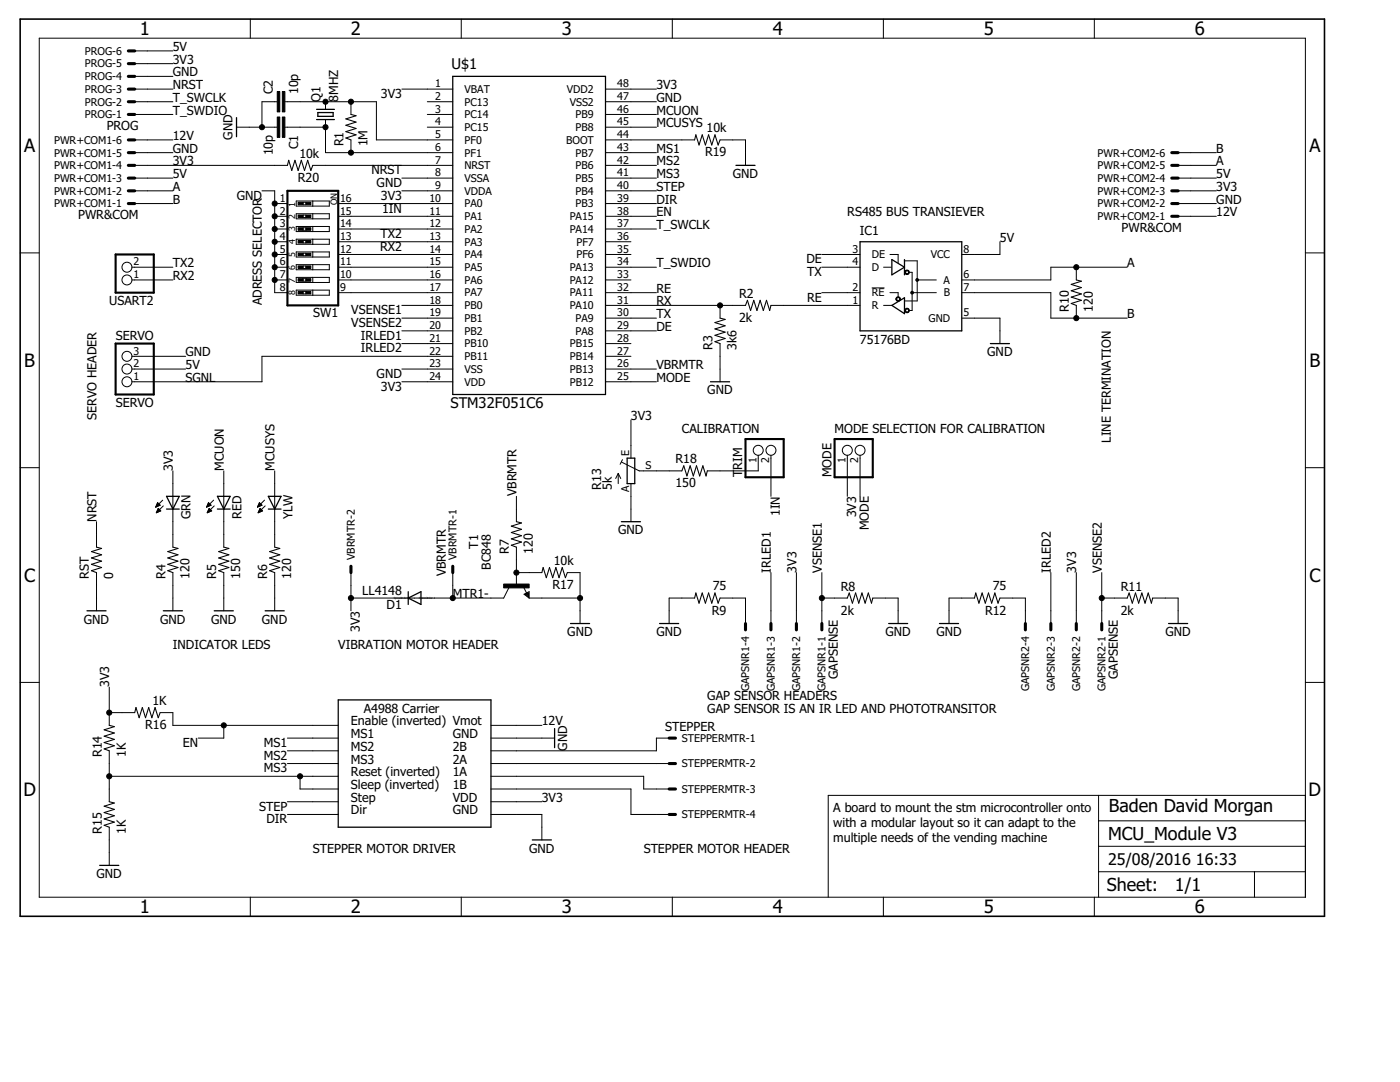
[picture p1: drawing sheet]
<svg xmlns="http://www.w3.org/2000/svg" width="279mm" height="216mm" viewBox="0 0 279 216" stroke-linecap="round" stroke-linejoin="round" font-family="sans-serif">
<g fill="none" stroke="#000" stroke-width=".2">
<path d="M7.8 7.6h252.7v171.4h-252.7zM26.9 17.8h7.6M26.9 15.2h7.6M26.9 12.7h7.6M26.9 10.2h7.6M50 3.8v3.8M80.2 17.8h10.2M92.1 3.8v3.8M120.8 17.8h10.2M134.2 3.8v3.8M176.3 3.8v3.8M218.4 3.8v3.8"/>
<path d="M26.9 20.3h7.6M26.9 22.8h7.6M26.9 27.9h7.6M26.9 30.5h7.6M26.9 33h30.5M26.9 35.5h7.6M26.9 38.1h7.6M47.2 25.4h8.1M52.3 38.1h2.5v20.3h2.6M55.3 20.3h-3v5.1M56.9 20.3h18.2v7.6h15.3M56.9 25.4h8.1"/>
<path d="M62.4 33h28M65 23.9v6.6h25.4M65 20.3v1.5M70 20.3v2.5M70 27.9v2.6M80.2 35.5h10.2M80.2 38.1h10.2M85.3 20.3h5.1M85.3 22.8h5.1M85.3 25.4h5.1M120.8 20.3h10.2M120.8 22.8h10.2"/>
<path d="M120.8 25.4h10.2M120.8 27.9h17.8M120.8 30.5h10.2M120.8 33h10.2M120.8 35.5h10.2M120.8 38.1h10.2M143.7 27.9h5.1v5.1M235.1 30.5h7.6M235.1 33h7.6M235.1 35.5h7.6M235.1 38.1h7.6M4 50.5h3.8"/>
<path d="M26.3 53.3h8.2M26.3 55.9h8.2M26.9 40.6h7.6M54.8 40.6h2.6M54.8 43.2h2.6M54.8 45.7h2.6M54.8 48.2h2.6M54.8 50.8h2.6M54.8 53.3h2.6M54.8 55.9h2.6M59.1 57.9h6.6v1h-6.6zM59.1 40.1h6.6v1h-6.6z"/>
<path d="M59.1 42.7h6.6v1h-6.6zM59.1 45.2h6.6v1h-6.6zM59.1 47.7h6.6v1h-6.6zM59.1 50.3h6.6v1h-6.6zM59.1 52.8h6.6v1h-6.6zM59.1 55.4h6.6v1h-6.6zM60.5 58.7h.5M60.5 58.1h.5M60.5 56.1h.5M60.5 55.6h.5M60.5 53.6h.5M60.5 53.1h.5"/>
<path d="M60.5 51h.5M60.5 50.5h.5M60.5 48.5h.5M60.5 48h.5M60.5 46h.5M60.5 45.4h.5M60.5 43.4h.5M60.5 42.9h.5M60.5 40.9h.5M60.5 40.4h.5M62.4 40.1v1M62.4 42.7v1"/>
<path d="M62.4 45.2v1M62.4 47.7v1M62.4 50.3v1M62.4 52.8v1M62.4 55.4v1M62.4 57.9v1M67.5 40.6h22.9M67.5 43.2h22.9M67.5 45.7h22.9M67.5 48.2h22.9M67.5 50.8h22.9M67.5 53.3h22.9"/>
<path d="M67.5 55.9h22.9M67.5 58.4h22.9M120.8 40.6h10.2M120.8 43.2h10.2M120.8 45.7h10.2M120.8 48.2h5.1M120.8 50.8h5.1M120.8 53.3h10.2M120.8 55.9h5.1M120.8 58.4h10.2M164 50.8h7.6M164 53.3h7.6"/>
<path d="M164 58.4h7.6M174 57.4h2.5M176.3 53.3h1.6M177.6 50.8h1.6v1.6M177.6 58.4h1.6v.9M180.5 52h2.5v8h-2.4M181.4 54.3h.6v7.7h-.6M182 58.4h4.9M183 55.9h3.9M191.9 58.4h17.8v5.1h15.3M199.6 48.2v2.6h-7.7M214.8 53.3v2.6"/>
<path d="M225 53.3h-15.3v2.6h-17.8M235.1 40.6h7.6M235.1 43.2h7.6M260.5 50.5h3.8M26.3 71.1h10.7M26.3 73.6h10.7M80.2 60.9h10.2M80.2 63.5h10.2M80.2 66h10.2M80.2 68.6h10.2M80.2 73.6h10.2M80.2 76.2h10.2"/>
<path d="M90.4 71.1h-38.1v5.1h-26M120.8 60.9h28M120.8 63.5h10.2M120.8 66h10.2M120.8 68.6h5.1M120.8 71.1h5.1M120.8 73.6h10.2M120.8 76.2h10.2M143.7 60.9v2.6M143.7 68.6v7.6M153.9 60.9h17.7M176.3 60.9h1.7"/>
<path d="M191.9 63.5h7.7v5.1M214.8 60.9v2.6M4 93.3h3.8M32.5 99.8l-1.4 1.4M34.5 94v15.2M42.6 99.8l-1.4 1.4M44.7 94v15.2M52.8 99.8l-1.4 1.4M54.8 94v15.2M103.1 99v5.1M123.4 94.5v2M123.4 94.5l-.5 1"/>
<path d="M123.4 94.5l.5 1M124 92.2l3.6 1.8h8.5M124.2 91.7l-.4 .9M125.9 83.8v7.6M125.9 96.5v7.6M151.3 90.8v3.2h-10.1M153.9 90.8v8.2M169.1 90.8v8.2M171.6 90.8v8.2M260.5 93.3h3.8M19.3 104.1v5.1M19.3 114.3v7.6"/>
<path d="M31.1 101.2h.1M31.1 101h.3M31.2 100.9h.5M31.2 102.3h.2M31.2 100.8h.7M31.3 100.7h.5M31.3 102.1h.4M31.3 100.6h.4M31.3 102h.6M31.4 100.4h.2M31.4 101.9h.6M31.4 100.3h.1"/>
<path d="M31.4 101.8h.5M31.5 100.3l-.4 .9M31.5 100.3l.5 .5-.9 .4M31.5 101.6h.3M31.5 101.5h.2M31.6 101.5l.5 .4-.9 .4zM32.6 100.9l-1.4 1.4M34.5 114.3v7.6M41.2 101.2h.1M41.3 101h.3M41.3 100.9h.5M41.4 100.8h.7"/>
<path d="M41.4 102.3h.2M41.4 100.7h.6M41.4 102.1h.4M41.5 100.6h.4M41.5 102h.6M41.6 100.4h.1M41.6 101.9h.6M41.6 100.3h.1M41.6 101.8h.5M41.6 100.3l-.4 .9M41.6 100.3l.5 .5-.9 .4M41.7 101.6h.2"/>
<path d="M41.7 101.5h.1M41.7 101.5l.5 .4-.8 .4zM42.8 100.9l-1.4 1.4M44.7 114.3v7.6M51.4 101.2h.1M51.5 101h.2M51.5 100.9h.5M51.5 100.8h.8M51.5 102.3h.2M51.6 100.7h.6M51.6 102.1h.4M51.6 100.6h.4"/>
<path d="M51.6 102h.7M51.7 100.4h.2M51.7 101.9h.6M51.8 100.3h.1M51.8 101.8h.4M51.8 100.3l-.4 .9M51.8 100.3l.5 .5-.9 .4M51.8 101.6h.3M51.9 101.5h.1M51.9 101.5l.5 .4-.9 .4zM52.9 100.9l-1.4 1.4M54.8 114.3v7.6"/>
<path d="M70 114.3v7.6M90.4 114.3v5M101.5 117.3l-1 2h-30.5M103.1 109.2v7.6M103.1 114.3h5M104.5 117.1l.6 1.2M104.6 118.6l1-.5v1.2zM105.6 119.3h10.2M113.2 114.3h2.6v10.1M138.6 119.3h-5.1v5.1M143.7 119.3h5.1v5.1M153.9 114.3v10.1"/>
<path d="M158.9 114.3v10.1M164 119.3h5.1M164 114.3v10.1M174.2 119.3h5v5.1M194.5 119.3h-5.1v5.1M199.6 119.3h5v5.1M209.7 114.3v10.1M214.8 114.3v10.1M219.9 119.3h5.1M219.9 114.3v10.1M230 119.3h5.1v5.1M4 136.2h3.8"/>
<path d="M21.8 137.1v7.6M260.5 136.2h3.8M21.8 154.9h45.7M21.8 149.8v10.2M21.8 142.2h5.1M32 142.2h2.5v2.5h33M44.7 144.7v2.6h-5.1M57.4 147.3h10.1M57.4 149.8h10.1M57.4 152.4h10.1M57.4 160h10.1M59.9 154.9v2.5h7.6"/>
<path d="M98 144.7h10.1M98 147.3h12.7M98 152.4h35.5M98 154.9h30.5v2.5h5M98 157.4h27.9v5.1h7.6M98 160h10.1M133.5 147.3h-2.5v2.5h-33M219.2 158.7v20.3M260.5 158.7h-95.2v20.3M21.8 165.1v7.6M50 179v3.8M57.4 162.5h10.1"/>
<path d="M92.1 179v3.8M98 162.5h10.1v5.1M134.2 179v3.8M176.3 179v3.8M218.4 179v3.8M219.2 173.9h41.3M219.2 168.9h41.3M219.2 163.8h41.3M250.4 173.9v5.1"/>
<circle cx="25.3" cy="55.9" r=".99"/>
<circle cx="25.3" cy="53.3" r=".99"/>
<circle cx="25.3" cy="76.2" r=".99"/>
<circle cx="25.3" cy="73.6" r=".99"/>
<circle cx="25.3" cy="71.1" r=".99"/>
<circle cx="151.3" cy="89.9" r=".99"/>
<circle cx="153.9" cy="89.9" r=".99"/>
<circle cx="169.1" cy="89.9" r=".99"/>
<circle cx="171.6" cy="89.9" r=".99"/>
</g>
<path d="M4 3.8h260.3v179h-260.3z" fill="none" stroke="#000" stroke-width=".32"/>
<g fill="none" stroke="#000" stroke-width=".25">
<path d="M90.4 15.2h30.4v63.5h-30.4zM47.2 23.5v3.8M63.2 21.8h3.5M63.2 23.9h3.5M63.4 22.5h3.1v.7h-3.1zM146.9 33h3.8M171.6 48.2h20.3v17.8h-20.3zM178 51.8l2.5 1.5-2.5 1.5zM180.5 51.8v3M141.8 76.2h3.8M178 60.9l2.5-1.5v3.2zM197.7 68.6h3.8"/>
<path d="M33.2 99h2.6l-1.3 2.6zM43.4 99h2.5l-1.2 2.6zM53.6 99h2.5l-1.3 2.6zM125.2 91.4h1.5v5.1h-1.5zM33.2 101.6h2.6M43.4 101.6h2.5M53.6 101.6h2.5M81.5 119.3l2.5-1.2v2.5zM81.5 118.1v2.5M105.5 118.3v.8l-.7-.5 .5-.3v.4l-.2-.1M124 104.1h3.8M17.4 121.9h3.8"/>
<path d="M32.6 121.9h3.8M42.8 121.9h3.8M52.9 121.9h3.8M67.5 139.7h30.5v25.4h-30.5zM113.9 124.4h3.8M131.6 124.4h3.8M177.4 124.4h3.7M187.5 124.4h3.8M233.2 124.4h3.8M110.7 145.4v3.8M19.9 172.7h3.8M106.2 167.6h3.8"/>
</g>
<g fill="none" stroke="#000" stroke-width=".61">
<path d="M25.6 17.8h1.3M25.6 15.2h1.3M25.6 12.7h1.3M25.6 10.2h1.3M25.6 38.1h1.3M25.6 35.5h1.3M25.6 33h1.3M25.6 30.5h1.3M25.6 22.8h1.3M25.6 20.3h1.3M25.6 27.9h1.3M233.8 38.1h1.3"/>
<path d="M233.8 35.5h1.3M233.8 33h1.3M233.8 30.5h1.3M25.6 40.6h1.3M233.8 40.6h1.3M233.8 43.2h1.3M70 113v1.3M90.4 113v1.3M148.8 124.4v1.3M153.9 124.4v1.3M158.9 124.4v1.3M164 124.4v1.3"/>
<path d="M204.6 124.4v1.3M209.7 124.4v1.3M214.8 124.4v1.3M219.9 124.4v1.3M133.5 147.3h1.3M133.5 152.4h1.3M133.5 157.4h1.3M133.5 162.5h1.3"/>
</g>
<g fill="none" stroke="#000" stroke-width=".21">
<path d="M57.4 33l.2-1 .6 2 .7-2 .6 2 .6-2 .7 2 .6-2 .6 2 .4-1M70 22.8l1.1 .3-2.1 .6 2.1 .7-2.1 .6 2.1 .6-2.1 .7 2.1 .6-2.1 .6 1 .4M138.6 27.9l.3-1 .6 2 .6-2 .7 2 .6-2 .6 2 .7-2 .6 2 .4-1M214.8 55.9l1 .2-2 .6 2 .7-2 .6 2 .7-2 .6 2 .6-2 .7 1 .3M143.7 63.5l1 .2-2 .7 2 .6-2 .6 2 .7-2 .6 2 .6-2 .7 1 .4M148.8 60.9l.4-1 .6 2.1 .6-2.1 .7 2.1 .6-2.1 .6 2.1 .7-2.1 .6 2.1 .3-1.1M136.1 94l.4-1.1 .6 2.1 .6-2.1 .7 2.1 .6-2.1 .6 2.1 .7-2.1 .6 2.1 .3-1M19.3 109.2l1 .2-2.1 .7 2.1 .6-2.1 .6 2.1 .7-2.1 .6 2.1 .6-2.1 .7 1.1 .4M34.5 109.2l1 .2-2 .7 2 .6-2 .6 2 .7-2 .6 2 .6-2 .7 1 .4M44.7 109.2l1 .2-2.1 .7 2.1 .6-2.1 .6 2.1 .7-2.1 .6 2.1 .6-2.1 .7 1.1 .4M54.8 109.2l1 .2-2 .7 2 .6-2 .6 2 .7-2 .6 2 .6-2 .7 1 .4M103.1 104.1l1 .3-2.1 .6 2.1 .6-2.1 .7 2.1 .6-2.1 .6 2.1 .7-2.1 .6 1.1 .4"/>
<path d="M108.1 114.3l.3-1.1 .6 2.1 .7-2.1 .6 2.1 .6-2.1 .7 2.1 .6-2.1 .6 2.1 .4-1M138.6 119.3l.3-1 .6 2.1 .6-2.1 .7 2.1 .6-2.1 .6 2.1 .7-2.1 .6 2.1 .4-1.1M169.1 119.3l.4-1 .6 2.1 .7-2.1 .6 2.1 .6-2.1 .7 2.1 .6-2.1 .6 2.1 .3-1.1M194.5 119.3l.2-1 .7 2.1 .6-2.1 .6 2.1 .7-2.1 .6 2.1 .6-2.1 .7 2.1 .4-1.1M225 119.3l.3-1 .7 2.1 .6-2.1 .6 2.1 .7-2.1 .6 2.1 .7-2.1 .6 2.1 .2-1.1M21.8 144.7l1 .3-2 .6 2 .7-2 .6 2 .6-2 .7 2 .6-2 .6 1 .4M21.8 160l1 .2-2 .7 2 .6-2 .6 2 .7-2 .6 2 .6-2 .7 1 .4M26.9 142.2l.2-1 .7 2 .6-2 .6 2 .7-2 .6 2 .6-2 .7 2 .4-1"/>
</g>
<g fill="#000" stroke="#000" stroke-width=".2">
<path d="M55.3 18.3h.5v4h-.5zM56.3 18.3h.6v4h-.6zM55.3 23.3h.5v4.1h-.5zM56.3 23.3h.6v4.1h-.6zM59.5 58.1h1v.6h-1zM59.5 55.6h1v.5h-1zM59.5 53.1h1v.5h-1zM59.5 50.5h1v.5h-1zM59.5 48h1v.5h-1zM59.5 45.4h1v.6h-1zM59.5 42.9h1v.5h-1zM59.5 40.4h1v.5h-1z"/>
<path d="M61 58.1h1v.6h-1zM61 55.6h1v.5h-1zM61 53.1h1v.5h-1zM61 50.5h1v.5h-1zM61 48h1v.5h-1zM61 45.4h1v.6h-1zM61 42.9h1v.5h-1zM61 40.4h1v.5h-1zM100.5 116.5h5.1v.8h-5.1z"/>
</g>
<path d="M57.4 38.1h10.1v22.8h-10.1zM23.1 50.8h7.6v7.6h-7.6zM23.1 68.6h7.6v10.1h-7.6zM148.8 87.6h7.6v7.6h-7.6zM166.6 87.6h7.6v7.6h-7.6z" fill="none" stroke="#000" stroke-width=".42"/>
<g fill="#000" stroke="#000" stroke-width=".2">
<path d="M179 59.3a.46 .46 0 0 1 .7 .2 .46 .46 0 0 1-.3 .6 .46 .46 0 0 1-.6-.4h.1a.3 .3 0 0 1 .4-.3 .3 .3 0 0 1 .2 .4 .3 .3 0 0 1-.5 0l-.2-.1z" fill-rule="evenodd"/>
<path d="M180.7 54a.46 .46 0 0 1 .7 .1 .46 .46 0 0 1-.3 .7 .46 .46 0 0 1-.5-.5h.1a.3 .3 0 0 1 .4-.3 .3 .3 0 0 1 .1 .5 .3 .3 0 0 1-.4 0l-.2-.2z" fill-rule="evenodd"/>
<path d="M180.7 61.6a.46 .46 0 0 1 .7 .1 .46 .46 0 0 1-.3 .7 .46 .46 0 0 1-.5-.4h.1a.3 .3 0 0 1 .4-.4 .3 .3 0 0 1 .1 .5 .3 .3 0 0 1-.4 0l-.2-.1z" fill-rule="evenodd"/>
<circle cx="52.3" cy="25.4" r=".51"/>
<circle cx="65" cy="25.4" r=".51"/>
<circle cx="65" cy="20.3" r=".51"/>
<circle cx="70" cy="30.5" r=".51"/>
<circle cx="70" cy="20.3" r=".51"/>
<circle cx="54.8" cy="45.7" r=".51"/>
<circle cx="54.8" cy="53.3" r=".51"/>
<circle cx="54.8" cy="43.2" r=".51"/>
<circle cx="54.8" cy="55.9" r=".51"/>
<circle cx="54.8" cy="48.2" r=".51"/>
<circle cx="54.8" cy="50.8" r=".51"/>
<circle cx="54.8" cy="40.6" r=".51"/>
<circle cx="182" cy="58.4" r=".28"/>
<circle cx="183" cy="55.9" r=".28"/>
<circle cx="214.8" cy="53.3" r=".51"/>
<circle cx="143.7" cy="60.9" r=".51"/>
<circle cx="214.8" cy="63.5" r=".51"/>
<circle cx="70" cy="119.3" r=".51"/>
<circle cx="90.4" cy="119.3" r=".51"/>
<circle cx="103.1" cy="114.3" r=".51"/>
<circle cx="115.8" cy="119.3" r=".51"/>
<circle cx="164" cy="119.3" r=".51"/>
<circle cx="219.9" cy="119.3" r=".51"/>
<circle cx="21.8" cy="142.2" r=".51"/>
<circle cx="21.8" cy="154.9" r=".51"/>
<circle cx="44.7" cy="144.7" r=".51"/>
<circle cx="59.9" cy="154.9" r=".51"/>
</g>
<g font-size="3.7">
<text x="27.9" y="7">1</text>
<text x="70" y="7">2</text>
<text x="112.1" y="7">3</text>
<text x="154.2" y="7">4</text>
<text x="196.3" y="7">5</text>
<text x="238.5" y="7">6</text>
<text x="4.8" y="30.3">A</text>
<text x="261.3" y="30.3">A</text>
<text x="4.8" y="73.2">B</text>
<text x="261.3" y="73.2">B</text>
<text x="4.8" y="116">C</text>
<text x="261.3" y="116">C</text>
<text x="4.7" y="158.9">D</text>
<text x="261.2" y="158.9">D</text>
<text x="27.9" y="182.2">1</text>
<text x="70" y="182.2">2</text>
<text x="112.1" y="182.2">3</text>
<text x="154.2" y="182.2">4</text>
<text x="196.3" y="182.2">5</text>
<text x="238.5" y="182.2">6</text>
</g>
<g font-size="3.6">
<text x="221.2" y="167.6">MCU_Module V3</text>
<text x="221.3" y="162">Baden David Morgan</text>
<text x="220.9" y="177.9">Sheet:</text>
<text x="234.5" y="177.7">1/1</text>
</g>
<g font-size="3.2">
<text x="221.2" y="172.7">25/08/2016</text>
<text x="238.7" y="172.7">16:33</text>
</g>
<g font-size="2.9">
<text x="90.1" y="13.7">U$1</text>
<text x="89.9" y="81.5">STM32F051C6</text>
</g>
<g font-size="2.5">
<text x="34.5" y="10.2">5V</text>
<text x="34.5" y="15.2">GND</text>
<text x="34.5" y="17.8">NRST</text>
<text x="34.5" y="12.7">3V3</text>
<text x="131" y="17.8">3V3</text>
<text x="34.5" y="22.8">T_SWDIO</text>
<text x="34.5" y="20.3">T_SWCLK</text>
<text x="54.4" y="18.8" transform="rotate(-90 54.4 18.8)">C2</text>
<text x="59.5" y="18.8" transform="rotate(-90 59.5 18.8)">10p</text>
<text x="64" y="20.3" transform="rotate(-90 64 20.3)">Q1</text>
<text x="67.5" y="20.3" transform="rotate(-90 67.5 20.3)">8MHZ</text>
<text x="76" y="19.5">3V3</text>
<text x="131" y="20.3">GND</text>
<text x="131" y="22.8">MCUON</text>
<text x="21.3" y="26">PROG</text>
<text x="34.5" y="27.9">12V</text>
<text x="46.4" y="27.9" transform="rotate(-90 46.4 27.9)">GND</text>
<text x="59.5" y="29.8" transform="rotate(-90 59.5 29.8)">C1</text>
<text x="68.6" y="29.2" transform="rotate(-90 68.6 29.2)">R1</text>
<text x="73.4" y="29.2" transform="rotate(-90 73.4 29.2)">1M</text>
<text x="131" y="25.4">MCUSYS</text>
<text x="141" y="26.4">10k</text>
<text x="34.5" y="30.5">GND</text>
<text x="34.5" y="33">3V3</text>
<text x="34.5" y="35.5">5V</text>
<text x="54.4" y="31" transform="rotate(-90 54.4 31)">10p</text>
<text x="59.7" y="31.5">10k</text>
<text x="74.1" y="34.8">NRST</text>
<text x="131" y="35.5">MS3</text>
<text x="131" y="33">MS2</text>
<text x="131" y="30.5">MS1</text>
<text x="140.7" y="31.2">R19</text>
<text x="146.2" y="35.5">GND</text>
<text x="242.7" y="30.5">B</text>
<text x="242.7" y="33">A</text>
<text x="242.7" y="35.5">5V</text>
<text x="34.5" y="40.6">B</text>
<text x="34.5" y="38.1">A</text>
<text x="47.2" y="39.9">GND</text>
<text x="59.4" y="36.3">R20</text>
<text x="75.2" y="37.3">GND</text>
<text x="76" y="39.9">3V3</text>
<text x="131" y="40.6">DIR</text>
<text x="131" y="38.1">STEP</text>
<text x="242.7" y="40.6">GND</text>
<text x="242.7" y="38.1">3V3</text>
<text x="15.6" y="43.8">PWR&amp;COM</text>
<text x="75.9" y="47.5">TX2</text>
<text x="76.2" y="42.4">1IN</text>
<text x="131" y="45.7">T_SWCLK</text>
<text x="131" y="43.2">EN</text>
<text x="169.1" y="43.2">RS485 BUS TRANSIEVER</text>
<text x="171.6" y="47">IC1</text>
<text x="223.8" y="46.3">PWR&amp;COM</text>
<text x="242.7" y="43.2">12V</text>
<text x="34.5" y="53.3">TX2</text>
<text x="75.8" y="50">RX2</text>
<text x="131" y="53.3">T_SWDIO</text>
<text x="160.9" y="52.6">DE</text>
<text x="199.6" y="48.2">5V</text>
<text x="225" y="53.3">A</text>
<text x="34.5" y="55.9">RX2</text>
<text x="131" y="58.4">RE</text>
<text x="147.5" y="59.4">R2</text>
<text x="161.1" y="55.1">TX</text>
<text x="21.8" y="60.8">USART2</text>
<text x="52.3" y="60.9" transform="rotate(-90 52.3 60.9)">ADRESS SELECTOR</text>
<text x="62.5" y="63.4">SW1</text>
<text x="70.1" y="62.7">VSENSE1</text>
<text x="70.1" y="65.3">VSENSE2</text>
<text x="131" y="60.9">RX</text>
<text x="131" y="63.5">TX</text>
<text x="147.5" y="64.2">2k</text>
<text x="161.1" y="60.2">RE</text>
<text x="213.3" y="62.2" transform="rotate(-90 213.3 62.2)">R10</text>
<text x="218.1" y="62.2" transform="rotate(-90 218.1 62.2)">120</text>
<text x="225" y="63.5">B</text>
<text x="23.1" y="67.8">SERVO</text>
<text x="37" y="71.1">GND</text>
<text x="72" y="67.8">IRLED1</text>
<text x="72" y="70.3">IRLED2</text>
<text x="131" y="66">DE</text>
<text x="142.2" y="69.8" transform="rotate(-90 142.2 69.8)">R3</text>
<text x="147" y="69.8" transform="rotate(-90 147 69.8)">3k6</text>
<text x="171.6" y="68.6">75176BD</text>
<text x="197" y="71.1">GND</text>
<text x="37" y="73.6">5V</text>
<text x="37" y="76.2">SGNL</text>
<text x="75.2" y="75.4">GND</text>
<text x="76" y="78">3V3</text>
<text x="131" y="73.6">VBRMTR</text>
<text x="131" y="76.2">MODE</text>
<text x="19.3" y="83.8" transform="rotate(-90 19.3 83.8)">SERVO HEADER</text>
<text x="23.1" y="81.1">SERVO</text>
<text x="125.9" y="83.8">3V3</text>
<text x="141.2" y="78.7">GND</text>
<text x="136.1" y="86.3">CALIBRATION</text>
<text x="166.6" y="86.3">MODE SELECTION FOR CALIBRATION</text>
<text x="221.7" y="88.3" transform="rotate(-90 221.7 88.3)">LINE TERMINATION</text>
<text x="34.5" y="94" transform="rotate(-90 34.5 94)">3V3</text>
<text x="44.7" y="94" transform="rotate(-90 44.7 94)">MCUON</text>
<text x="54.8" y="94" transform="rotate(-90 54.8 94)">MCUSYS</text>
<text x="134.8" y="92.5">R18</text>
<text x="148.1" y="95.2" transform="rotate(-90 148.1 95.2)">T</text>
<text x="148.1" y="93.8" transform="rotate(-90 148.1 93.8)">RIM</text>
<text x="165.9" y="95.2" transform="rotate(-90 165.9 95.2)">MODE</text>
<text x="103.1" y="99" transform="rotate(-90 103.1 99)">VBRMTR</text>
<text x="120" y="97.8" transform="rotate(-90 120 97.8)">R13</text>
<text x="122.1" y="97.8" transform="rotate(-90 122.1 97.8)">5k</text>
<text x="134.8" y="97.3">150</text>
<text x="19.3" y="104.1" transform="rotate(-90 19.3 104.1)">NRST</text>
<text x="38.1" y="103.6" transform="rotate(-90 38.1 103.6)">GRN</text>
<text x="48.2" y="103.6" transform="rotate(-90 48.2 103.6)">RED</text>
<text x="58.4" y="103.6" transform="rotate(-90 58.4 103.6)">YLW</text>
<text x="123.4" y="106.6">GND</text>
<text x="155.6" y="103" transform="rotate(-90 155.6 103)">1IN</text>
<text x="170.9" y="103.2" transform="rotate(-90 170.9 103.2)">3V3</text>
<text x="173.4" y="105.8" transform="rotate(-90 173.4 105.8)">MODE</text>
<text x="95.4" y="109.5" transform="rotate(-90 95.4 109.5)">T1</text>
<text x="98" y="113.7" transform="rotate(-90 98 113.7)">BC848</text>
<text x="101.6" y="110.5" transform="rotate(-90 101.6 110.5)">R7</text>
<text x="106.4" y="110.5" transform="rotate(-90 106.4 110.5)">120</text>
<text x="110.5" y="112.7">10k</text>
<text x="17.8" y="115.5" transform="rotate(-90 17.8 115.5)">RST</text>
<text x="22.6" y="115.5" transform="rotate(-90 22.6 115.5)">0</text>
<text x="33" y="115.5" transform="rotate(-90 33 115.5)">R4</text>
<text x="37.8" y="115.5" transform="rotate(-90 37.8 115.5)">120</text>
<text x="43.2" y="115.5" transform="rotate(-90 43.2 115.5)">R5</text>
<text x="48" y="115.5" transform="rotate(-90 48 115.5)">150</text>
<text x="53.3" y="115.5" transform="rotate(-90 53.3 115.5)">R6</text>
<text x="58.1" y="115.5" transform="rotate(-90 58.1 115.5)">120</text>
<text x="72.3" y="118.8">LL4148</text>
<text x="89" y="115" transform="rotate(-90 89 115)">VBRMTR</text>
<text x="90.4" y="119.3">MTR1-</text>
<text x="110.2" y="117.5">R17</text>
<text x="142.3" y="117.8">75</text>
<text x="153.9" y="114.3" transform="rotate(-90 153.9 114.3)">IRLED1</text>
<text x="158.9" y="114.3" transform="rotate(-90 158.9 114.3)">3V3</text>
<text x="164" y="114.3" transform="rotate(-90 164 114.3)">VSENSE1</text>
<text x="167.8" y="117.8">R8</text>
<text x="198.1" y="117.8">75</text>
<text x="209.7" y="114.3" transform="rotate(-90 209.7 114.3)">IRLED2</text>
<text x="214.8" y="114.3" transform="rotate(-90 214.8 114.3)">3V3</text>
<text x="219.9" y="114.3" transform="rotate(-90 219.9 114.3)">VSENSE2</text>
<text x="223.7" y="117.8">R11</text>
<text x="16.7" y="124.4">GND</text>
<text x="32" y="124.4">GND</text>
<text x="42.1" y="124.4">GND</text>
<text x="52.3" y="124.4">GND</text>
<text x="77.2" y="121.6">D1</text>
<text x="142.1" y="122.6">R9</text>
<text x="167.8" y="122.6">2k</text>
<text x="196.6" y="122.6">R12</text>
<text x="223.7" y="122.6">2k</text>
<text x="34.5" y="129.5">INDICATOR LEDS</text>
<text x="67.5" y="129.5">VIBRATION MOTOR HEADER</text>
<text x="71.8" y="126.1" transform="rotate(-90 71.8 126.1)">3V3</text>
<text x="113.2" y="127">GND</text>
<text x="131" y="127">GND</text>
<text x="176.7" y="127">GND</text>
<text x="186.9" y="127">GND</text>
<text x="232.6" y="127">GND</text>
<text x="21.8" y="137.1" transform="rotate(-90 21.8 137.1)">3V3</text>
<text x="167.2" y="135.5" transform="rotate(-90 167.2 135.5)">GAPSENSE</text>
<text x="223.1" y="135.5" transform="rotate(-90 223.1 135.5)">GAPSENSE</text>
<text x="30.4" y="140.7">1K</text>
<text x="72.6" y="142.2">A4988 Carrier</text>
<text x="141.2" y="139.7">GAP SENSOR HEADERS</text>
<text x="141.2" y="142.2">GAP SENSOR IS AN IR LED AND PHOTOTRANSITOR</text>
<text x="29" y="145.5">R16</text>
<text x="36.5" y="149.1">EN</text>
<text x="52.7" y="149.1">MS1</text>
<text x="70" y="144.7">Enable (inverted) Vmot</text>
<text x="70" y="147.3">MS1</text>
<text x="70" y="149.8">MS2</text>
<text x="90.4" y="147.3">GND</text>
<text x="90.4" y="149.8">2B</text>
<text x="108.1" y="144.7">12V</text>
<text x="113.2" y="149.8" transform="rotate(-90 113.2 149.8)">GND</text>
<text x="132.8" y="145.9">STEPPER</text>
<text x="20.3" y="151.1" transform="rotate(-90 20.3 151.1)">R14</text>
<text x="25.1" y="151.1" transform="rotate(-90 25.1 151.1)">1K</text>
<text x="52.7" y="154.1">MS3</text>
<text x="52.7" y="151.6">MS2</text>
<text x="70" y="152.4">MS3</text>
<text x="70" y="154.9">Reset (inverted)</text>
<text x="90.4" y="152.4">2A</text>
<text x="90.4" y="154.9">1A</text>
<text x="51.7" y="161.8">STEP</text>
<text x="70" y="157.4">Sleep (inverted)</text>
<text x="70" y="160">Step</text>
<text x="90.4" y="160">VDD</text>
<text x="90.4" y="157.4">1B</text>
<text x="108.1" y="160">3V3</text>
<text x="20.3" y="166.3" transform="rotate(-90 20.3 166.3)">R15</text>
<text x="25.1" y="166.3" transform="rotate(-90 25.1 166.3)">1K</text>
<text x="53.2" y="164.3">DIR</text>
<text x="70" y="162.5">Dir</text>
<text x="90.4" y="162.5">GND</text>
<text x="166.3" y="162">A board to mount the stm microcontroller onto</text>
<text x="166.3" y="165">with a modular layout so it can adapt to the</text>
<text x="62.4" y="170.1">STEPPER MOTOR DRIVER</text>
<text x="105.6" y="170.1">GND</text>
<text x="128.5" y="170.1">STEPPER MOTOR HEADER</text>
<text x="166.3" y="168">multiple needs of the vending machine</text>
<text x="19.3" y="175.2">GND</text>
</g>
<g font-size="2.1">
<text x="16.9" y="10.9">PROG-6</text>
<text x="16.9" y="16">PROG-4</text>
<text x="16.9" y="13.5">PROG-5</text>
<text x="86.9" y="17.4">1</text>
<text x="123.2" y="17.4">48</text>
<text x="16.9" y="23.6">PROG-1</text>
<text x="16.9" y="21.1">PROG-2</text>
<text x="16.9" y="18.5">PROG-3</text>
<text x="86.9" y="20">2</text>
<text x="86.9" y="22.5">3</text>
<text x="92.7" y="18.5">VBAT</text>
<text x="92.7" y="21.1">PC13</text>
<text x="92.7" y="23.6">PC14</text>
<text x="113.1" y="18.5">VDD2</text>
<text x="113.7" y="21.1">VSS2</text>
<text x="114.9" y="23.6">PB9</text>
<text x="123.2" y="22.5">46</text>
<text x="123.2" y="20">47</text>
<text x="10.8" y="28.7">PWR+COM1-6</text>
<text x="86.9" y="25">4</text>
<text x="86.9" y="27.6">5</text>
<text x="92.7" y="26.1">PC15</text>
<text x="92.7" y="28.7">PF0</text>
<text x="113" y="28.7">BOOT</text>
<text x="114.9" y="26.2">PB8</text>
<text x="123.2" y="27.6">44</text>
<text x="123.2" y="25">45</text>
<text x="10.8" y="33.8">PWR+COM1-4</text>
<text x="10.8" y="31.2">PWR+COM1-5</text>
<text x="86.9" y="30.1">6</text>
<text x="86.9" y="32.7">7</text>
<text x="86.9" y="35.2">8</text>
<text x="92.7" y="31.2">PF1</text>
<text x="92.7" y="33.8">NRST</text>
<text x="114.9" y="33.8">PB6</text>
<text x="114.9" y="31.2">PB7</text>
<text x="123.2" y="35.2">41</text>
<text x="123.2" y="32.7">42</text>
<text x="123.2" y="30.1">43</text>
<text x="219" y="33.8">PWR+COM2-5</text>
<text x="219" y="31.2">PWR+COM2-6</text>
<text x="10.8" y="41.4">PWR+COM1-1</text>
<text x="10.8" y="38.8">PWR+COM1-2</text>
<text x="10.8" y="36.3">PWR+COM1-3</text>
<text x="55.8" y="40.3">1</text>
<text x="67.9" y="40.3">16</text>
<text x="85.7" y="40.3">10</text>
<text x="86.9" y="37.7">9</text>
<text x="92.7" y="36.3">VSSA</text>
<text x="92.7" y="38.8">VDDA</text>
<text x="92.7" y="41.4">PA0</text>
<text x="114.9" y="41.4">PB3</text>
<text x="114.9" y="38.8">PB4</text>
<text x="114.9" y="36.3">PB5</text>
<text x="123.2" y="40.3">39</text>
<text x="123.2" y="37.7">40</text>
<text x="219" y="41.4">PWR+COM2-2</text>
<text x="219" y="38.8">PWR+COM2-3</text>
<text x="219" y="36.3">PWR+COM2-4</text>
<text x="55.8" y="42.8">2</text>
<text x="55.8" y="45.3">3</text>
<text x="55.8" y="47.9">4</text>
<text x="67.9" y="47.9">13</text>
<text x="67.9" y="45.3">14</text>
<text x="67.9" y="42.8">15</text>
<text x="85.7" y="42.8">11</text>
<text x="85.7" y="45.3">12</text>
<text x="85.7" y="47.9">13</text>
<text x="92.7" y="43.9">PA1</text>
<text x="92.7" y="46.5">PA2</text>
<text x="113.7" y="46.5">PA14</text>
<text x="113.7" y="43.9">PA15</text>
<text x="123.2" y="47.9">36</text>
<text x="123.2" y="45.3">37</text>
<text x="123.2" y="42.8">38</text>
<text x="219" y="43.9">PWR+COM2-1</text>
<text x="26.7" y="53">2</text>
<text x="55.8" y="50.4">5</text>
<text x="55.8" y="53">6</text>
<text x="67.9" y="53">11</text>
<text x="67.9" y="50.4">12</text>
<text x="85.7" y="50.4">14</text>
<text x="85.7" y="53">15</text>
<text x="92.7" y="49">PA3</text>
<text x="92.7" y="51.5">PA4</text>
<text x="115" y="51.5">PF6</text>
<text x="115" y="49">PF7</text>
<text x="123.2" y="53">34</text>
<text x="123.2" y="50.4">35</text>
<text x="170.1" y="50.4">3</text>
<text x="170.1" y="53">4</text>
<text x="174" y="51.5">DE</text>
<text x="185.8" y="51.5">VCC</text>
<text x="192.3" y="50.4">8</text>
<text x="26.7" y="55.5">1</text>
<text x="55.8" y="55.5">7</text>
<text x="55.8" y="58">8</text>
<text x="67.9" y="58">9</text>
<text x="67.9" y="55.5">10</text>
<text x="85.7" y="55.5">16</text>
<text x="85.7" y="58">17</text>
<text x="92.7" y="54.1">PA5</text>
<text x="92.7" y="56.6">PA6</text>
<text x="92.7" y="59.2">PA7</text>
<text x="113.7" y="59.2">PA11</text>
<text x="113.7" y="56.6">PA12</text>
<text x="113.7" y="54.1">PA13</text>
<text x="123.2" y="58">32</text>
<text x="123.2" y="55.5">33</text>
<text x="170.1" y="58">2</text>
<text x="174" y="59.2">RE</text>
<text x="174" y="54.1">D</text>
<text x="188.3" y="56.6">A</text>
<text x="188.3" y="59.2">B</text>
<text x="192.3" y="55.5">6</text>
<text x="192.3" y="58">7</text>
<text x="85.7" y="60.6">18</text>
<text x="85.7" y="63.1">19</text>
<text x="85.7" y="65.7">20</text>
<text x="92.7" y="61.7">PB0</text>
<text x="92.7" y="64.2">PB1</text>
<text x="113.7" y="61.7">PA10</text>
<text x="114.9" y="64.2">PA9</text>
<text x="123.2" y="65.7">29</text>
<text x="123.2" y="63.1">30</text>
<text x="123.2" y="60.6">31</text>
<text x="170.1" y="60.6">1</text>
<text x="174" y="61.7">R</text>
<text x="185.3" y="64.2">GND</text>
<text x="192.3" y="63.1">5</text>
<text x="26.7" y="70.7">3</text>
<text x="85.7" y="68.2">21</text>
<text x="85.7" y="70.7">22</text>
<text x="92.7" y="66.8">PB2</text>
<text x="92.7" y="69.3">PB10</text>
<text x="92.7" y="71.9">PB11</text>
<text x="113.7" y="71.9">PB14</text>
<text x="113.7" y="69.3">PB15</text>
<text x="114.9" y="66.8">PA8</text>
<text x="123.2" y="70.7">27</text>
<text x="123.2" y="68.2">28</text>
<text x="26.7" y="75.8">1</text>
<text x="26.7" y="73.3">2</text>
<text x="85.7" y="73.3">23</text>
<text x="85.7" y="75.8">24</text>
<text x="92.7" y="74.4">VSS</text>
<text x="92.7" y="76.9">VDD</text>
<text x="113.7" y="76.9">PB12</text>
<text x="113.7" y="74.4">PB13</text>
<text x="123.2" y="75.8">25</text>
<text x="123.2" y="73.3">26</text>
<text x="125.6" y="91.1" transform="rotate(-90 125.6 91.1)">E</text>
<text x="128.8" y="93.6">S</text>
<text x="151" y="92.4" transform="rotate(-90 151 92.4)">1</text>
<text x="153.5" y="92.4" transform="rotate(-90 153.5 92.4)">2</text>
<text x="168.7" y="92.4" transform="rotate(-90 168.7 92.4)">1</text>
<text x="171.3" y="92.4" transform="rotate(-90 171.3 92.4)">2</text>
<text x="125.6" y="98.1" transform="rotate(-90 125.6 98.1)">A</text>
<text x="70.8" y="111.7" transform="rotate(-90 70.8 111.7)">VBRMTR-2</text>
<text x="91.1" y="111.7" transform="rotate(-90 91.1 111.7)">VBRMTR-1</text>
<text x="149.5" y="137.9" transform="rotate(-90 149.5 137.9)">GAPSNR1-4</text>
<text x="154.6" y="137.9" transform="rotate(-90 154.6 137.9)">GAPSNR1-3</text>
<text x="159.7" y="137.9" transform="rotate(-90 159.7 137.9)">GAPSNR1-2</text>
<text x="164.8" y="137.9" transform="rotate(-90 164.8 137.9)">GAPSNR1-1</text>
<text x="205.4" y="137.9" transform="rotate(-90 205.4 137.9)">GAPSNR2-4</text>
<text x="210.5" y="137.9" transform="rotate(-90 210.5 137.9)">GAPSNR2-3</text>
<text x="215.6" y="137.9" transform="rotate(-90 215.6 137.9)">GAPSNR2-2</text>
<text x="220.6" y="137.9" transform="rotate(-90 220.6 137.9)">GAPSNR2-1</text>
<text x="136.1" y="148">STEPPERMTR-1</text>
<text x="136.1" y="153.1">STEPPERMTR-2</text>
<text x="136.1" y="158.2">STEPPERMTR-3</text>
<text x="136.1" y="163.3">STEPPERMTR-4</text>
</g>
<g font-size="1.8">
<text x="58.9" y="41.3" transform="rotate(-90 58.9 41.3)">1</text>
<text x="67.3" y="40.9" transform="rotate(-90 67.3 40.9)">ON</text>
<text x="58.9" y="46.2" transform="rotate(-90 58.9 46.2)">3</text>
<text x="58.9" y="43.6" transform="rotate(-90 58.9 43.6)">2</text>
<text x="58.9" y="53.9" transform="rotate(-90 58.9 53.9)">6</text>
<text x="58.9" y="51.4" transform="rotate(-90 58.9 51.4)">5</text>
<text x="58.9" y="48.7" transform="rotate(-90 58.9 48.7)">4</text>
<text x="58.9" y="58.9" transform="rotate(-90 58.9 58.9)">8</text>
<text x="58.9" y="56.5" transform="rotate(-90 58.9 56.5)">7</text>
</g>
<g font-size=".6">
<text x="78.6" y="119.6">SpiceOrder 2</text>
<text x="83.7" y="119.6">SpiceOrder 1</text>
</g>
</svg>
